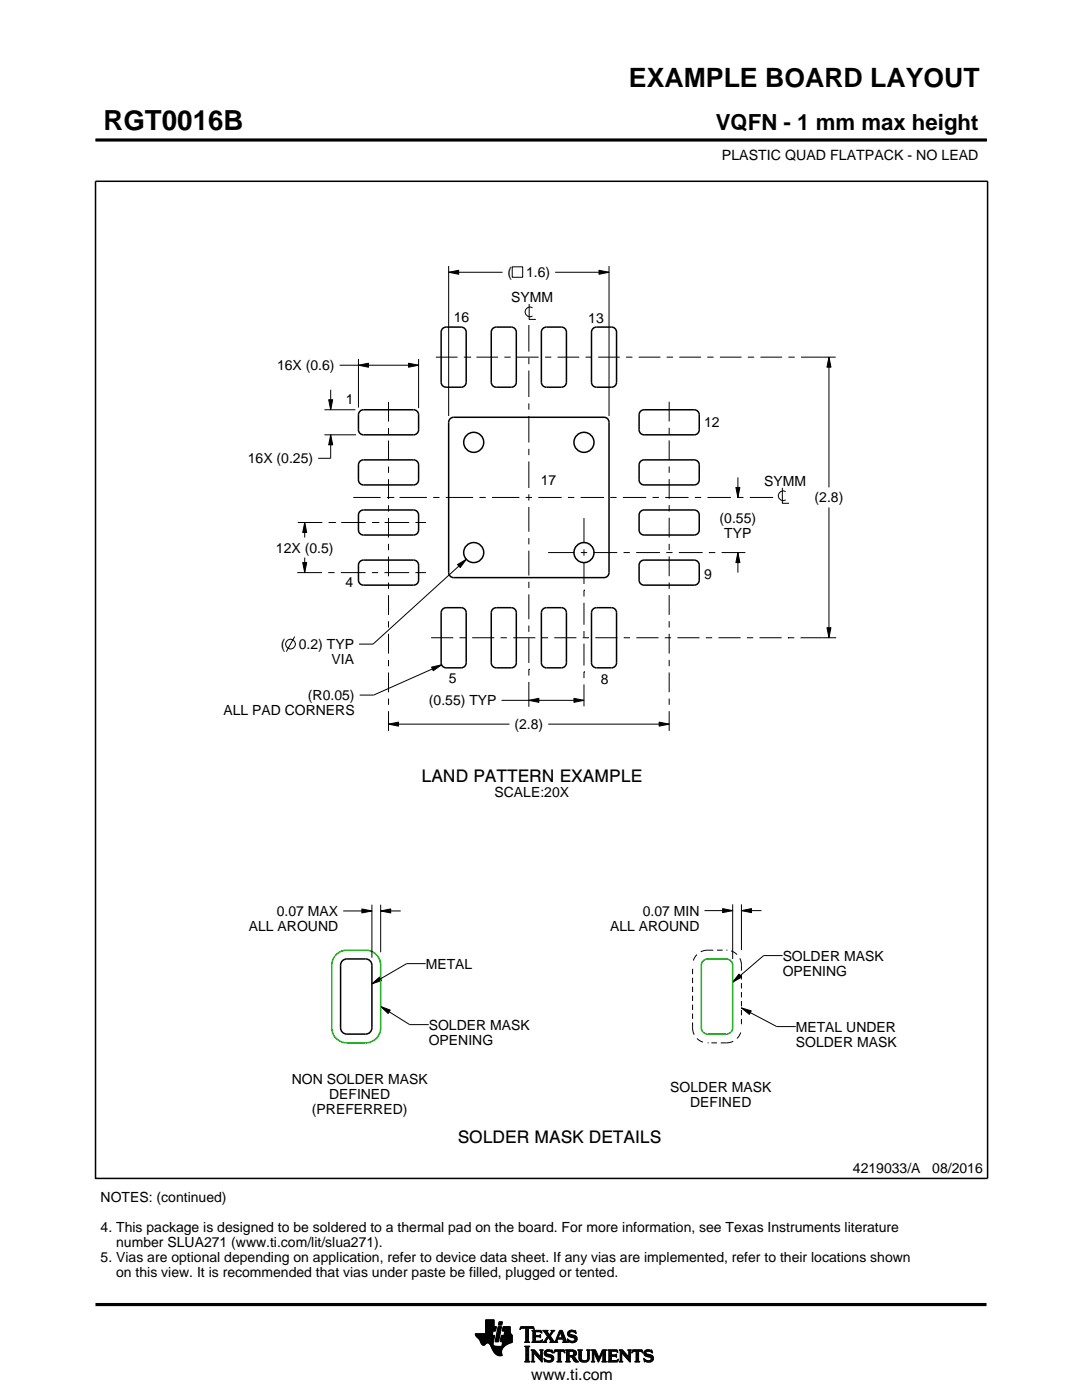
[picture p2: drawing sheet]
<svg xmlns="http://www.w3.org/2000/svg" width="216mm" height="279mm" viewBox="0 0 216 279" stroke-linecap="round" stroke-linejoin="round" font-family="sans-serif">
<g fill="none" stroke="#000" stroke-width=".2">
<path d="M19.1 27.9h177.7M196.8 27.7v.5M89.5 54.3l2-.4v.8zM89.5 53.1v29.9M89.5 54.3h10.8M102.2 53.3h2.1v2h-2.1zM110.8 54.3h10.7M119.5 53.9l2 .4-2 .4zM121.5 53.1v29.9M65.6 79.8h.8l-.4 2zM66 77.8v4M67.8 72.9h15.7"/>
<path d="M71.5 72.9l2-.4v.8zM71.5 71.6v9.7M81.5 72.5l2 .4-2 .4zM83.5 71.6v9.9M87 71.3h4.3M92.6 71.3h1.2M93.8 71.3h.1M95.1 71.3h4.3M100.6 71.3h1.3M103.2 71.3h4.3M105.5 64.9v5.3M105.5 71.4v1.3"/>
<path d="M105.5 73.9v5.3M105.6 60.7v3h1.3M106.3 61.4a.98 .98 0 0 0-1.5 .8 .98 .98 0 0 0 1.5 .9M108.7 71.3h1.3M111.3 71.3h4.3M116.8 71.3h1.3M119.4 71.3h4.3M124.9 71.3h1.3M127.5 71.3h4.3M133 71.3h1.3M135.5 71.3h4.4M141.1 71.3h1.3"/>
<path d="M143.6 71.3h4.4M149.2 71.3h1.3M151.7 71.3h4.4M157.3 71.3h1.3M159.8 71.3h7M165.4 71.3l.4 2h-.8zM165.4 71.3v26M64.7 86.8h6.3M64.7 81.8h6.2M66 86.8l.4 2h-.8zM66 86.8v4.7h-2.5M70.5 99.3h5.4"/>
<path d="M77.2 99.3h1.3M77.5 80.2v3.9M77.5 85.4v1.3M77.5 87.9v4M77.5 93.1v1.3M77.5 95.6v4M78.5 99.3h.1M79.7 99.3h5.5M86.4 99.3h1.3M89 99.3h5.4M95.7 99.3h1.2M98.2 99.3h5.4"/>
<path d="M104.9 99.3h1.3M105.5 80.5v1.3M105.5 83v5.3M105.5 89.6v1.2M105.5 92.1v5.3M105.5 98.6v1.3M107.4 99.3h4.7M113.3 99.3h.1M113.3 99.3h1.3M115.9 99.3h4.6M121.8 99.3h1.2M124.3 99.3h4.7"/>
<path d="M130.2 99.3h1.3M132.7 99.3h4.7M133.5 80.2v3.9M133.5 85.4v1.2M133.5 87.9v3.9M133.5 93.1v1.3M133.5 95.6v4M138.7 99.3h1.2M141.2 99.3h4.6M146.8 97.3h.8l-.4 2zM147.1 99.3h.1M147.1 99.3h1.3"/>
<path d="M147.2 95.3v4M149.6 99.3h4.7M156.1 97.4v3h1.3M156.8 98.1a.98 .98 0 0 0-1.5 .8 .98 .98 0 0 0 1.5 .9M59.3 114.3h4.9M59.4 104.3h4.9M60.4 112.3h.8l-.4 2zM60.8 104.3l.4 2h-.8zM60.8 104.3v3M60.8 111.3v3M65.5 114.3h1.3M65.6 104.3h1.2"/>
<path d="M66.8 104.3h.1M68 114.3h4.9M68.1 104.3h4.9M74.2 114.3h1.3M74.2 104.3h1.3M75.5 104.3h.1M76.7 114.3h4.9M76.7 104.3h4.9M77.5 100.8v1.3M77.5 103.4v3.9M77.5 108.5v1.3M77.5 111.1v3.9"/>
<path d="M77.5 116.3v1.2M77.5 118.8v3.9M82.9 114.3h2.1M82.9 104.3h2.1M91.3 112.7l1.7-1.1-1.2 1.7zM93 111.6l-18.6 16.9h-2.8M105.5 101.2v4.9M105.5 107.4v1.2M105.5 109.9v5M105.5 116.1v1.3M105.5 118.6v5M109.4 110.3h5.2"/>
<path d="M115.9 110.3h1.3M116.5 117.8h.1M116.5 103.4v5M116.5 109.6v1.3M116.5 112.2v4.3M116.5 117.8v1.3M118.4 110.3h4.8M124.4 110.3h1.3M126.9 110.3h4.8M132.9 110.3h1.3M133.5 100.8v1.3M133.5 103.3v4"/>
<path d="M133.5 108.5v1.3M133.5 111.1v3.9M133.5 116.3v1.2M133.5 118.8v3.9M135.5 110.3h4.7M141.5 110.3h.1M141.5 110.3h1.2M144 110.3h4.7M147.2 110.3l.4 2h-.8zM147.2 110.3v4M165.4 101.3v26M58.8 127l-1.7 3"/>
<path d="M77.5 124v1.2M77.5 126.5v3.9M77.5 131.7v1.3M77.5 134.2v4M77.5 139.4v1.3M86 127.3h4.4M86.1 133.1l2-.4-1.7 1.2zM88.1 132.7l-13.5 6h-2.8M91.7 127.3h1.3M94.2 127.3h4.4M99.9 127.3h1.2M100.1 139.8h16.4"/>
<path d="M102.4 127.3h4.4M105.5 139.8l2-.4v.8zM105.5 133.6h.1M105.5 124.8v1.3M105.5 127.4v4.9M105.5 133.6v1.2M105.5 136.1v4.9M108.1 127.3h1.2M110.6 127.3h4.4M114.5 139.4l2 .4-2 .4zM116.3 127.3h1.2M116.5 134.1h.1"/>
<path d="M116.5 120.3v4.4M116.5 125.9v1.3M116.5 128.5v4.3M116.5 134.1v1.2M116.5 136.6v4.4M118.8 127.3h4.4M124.5 127.3h1.2M127 127.3h4.4M132.7 127.3h1.2M133.5 124v1.2M133.5 126.5v3.9M133.5 131.7v1.2"/>
<path d="M133.5 134.2v4M133.5 139.4v1.3M135.2 127.3h4.4M140.8 127.3h1.3M143.4 127.3h4.4M149 127.3h1.3M151.6 127.3h4.4M157.2 127.3h.1M157.2 127.3h1.3M159.7 127.3h7.2M165 125.3h.8l-.4 2zM77.5 144.5l2-.4v.8z"/>
<path d="M77.5 141.9v4M77.5 144.5h24.2M109.4 144.5h24.1M131.5 144.1l2 .4-2 .4zM133.5 141.9v4M68.5 181.8h5.7M72.2 181.4l2 .4-2 .4zM74.2 196.4l1.5-1.4 .4 .7zM74.2 180.6v10.5M76 181.8l2-.4v.8zM76 180.6v9.4M76 181.8h4"/>
<path d="M84.9 192.3h-3.8l-6.9 4.1M138.2 193.3v1.1M138.2 195.1v1.1M138.2 196.9v1.1M138.2 198.7v1.1M139.1 190.5l-.8 1.2M140.6 181.7h5.6M142.3 189.6l-1.5 .1-1 .3M143.1 189.6h1.1M144.2 181.3l2 .4-2 .4zM144.9 189.6h.1M145.9 189.8l1.2 .7"/>
<path d="M146.2 180.5v10.9M147.5 194.4l.5 .6-1.8 1zM147.6 191.3l.3 .9v1.5M147.9 181.7l2-.4v.8zM147.9 180.5v9.1M147.9 194.4v1.1M147.9 196.2v1.1M147.9 198v1.1M147.9 199.8v1M147.9 181.7h4M156.2 190.7h-3.8l-6.2 5.3M76 200.9l1.9 .7-.5 .7z"/>
<path d="M76 200.9l5.7 3.6h3.8M138.2 204.1v1.4l.3 1M138.2 200.5v1.1M138.2 202.3v1M138.5 206.5h.1M139.1 207.2l1.2 .8M141.2 208.1h.1M141.9 208.1h1.2M146.3 207.8l-1 .3h-1.5M147.8 206.1l-.7 1.1M147.9 201.2l2 .5-.4 .7zM147.9 201.6v1"/>
<path d="M147.9 203.3v1.1M147.9 201.2l7.1 3.7h3.8M94.8 266.2h3.5M94.8 266.3h3.5M94.9 266.4h3.3M94.9 266.5h3.8l-.2 1.2M94.9 266.5h3.8M95 266.6h3.7M95 266.7h3.7M95.1 266.8h3.6M95.2 266.9h3.4M95.3 267h3.3"/>
<path d="M95.4 267.1h3.2M95.5 267.2h3.1M95.6 267.3h3M95.7 267.4h2.8M95.7 267.5h2.8M95.8 267.6h2.7M95.8 267.7h2.7M95.9 267.8h2.6M95.9 267.9h2.5M95.9 268h2.5M96 268h1.1M96 268.1h1"/>
<path d="M96.1 268.2h.8M96.1 268.3h.7M96.2 268.4h.6M96.3 268.4h.4M96.9 266.1h1.4M96.9 266h1.4M96.9 265.9h1.4M96.9 265.8h1.5M96.9 265.7h1.5M96.9 264.7l2.2 .1-.2 .9h-.5l-.2 .8M96.9 265.6h2M96.9 265.5h2"/>
<path d="M96.9 265.4h2M96.9 265.3h2.1M96.9 265.2h2.1M96.9 265.1h2.1M96.9 265h2.1M96.9 264.9h2.1M96.9 264.8h2.2M96.9 264.6h1.7M96.9 264.5h1.7M96.9 264.4h1.7M96.9 264.3h1.7M96.9 264.2h1.7"/>
<path d="M96.9 264.1h1.7M96.9 264h1.7M96.9 263.9h1.7M96.9 263.8h1.7M96.9 263.7h1.7M96.9 263.6h1.7M96.9 263.5h1.7M96.9 263.4h1.7M97.5 268h.9M97.6 268.1h.8M97.7 268.2h.7M97.7 268.3h.7"/>
<path d="M97.8 268.4h.6M97.9 268.5h.6M97.9 268.6h.7M98 268.7h1.1M98 268.8h2.6M98 268.8h2.5M98.1 268.9h2.3M98.1 269h2.3M98.1 269.1h2.2M98.2 269.2h2.1M98.2 269.2h2M98.2 269.3h2"/>
<path d="M98.3 269.4h1.9M98.3 269.5h1.8M98.4 269.6h1.7M98.4 268v.4l.3 .2 2 .1M98.5 269.7h1.6M98.5 267.7l-.1 .3M98.5 269.8h1.6M98.6 269.9h1.5M98.6 264.8v-1.4h-1.7v2.8h-2.1l.1 .3 .8 .9 .6 1h.4l.5-.4 .4 .1 1 1.8 .8 .6h.8l-.1-1.1 .8-.9M98.6 270h1.5M98.7 270h1.4M98.8 270.1h1.3"/>
<path d="M98.8 267.7h.7M98.8 267.6h.7M98.8 267.5h.7M98.9 270.2h1.2M98.9 267.4h.7M98.9 267.3h.7M98.9 267.2h.7M98.9 267.1h.7M98.9 267h.7M98.9 270.3h1.3M99 266.9h.6M99 266.9h.7"/>
<path d="M99 266.8h.7M99 266.7h.7M99 266.6h.7M99 266.5h.7M99.1 270.4h1.1M99.1 266.4h.7M99.1 266.3h.7M99.1 266.2h.7M99.1 266.1h.7M99.1 266h.7M99.2 265.9h.7M99.2 265.8h.7"/>
<path d="M99.2 270.4h1M99.2 265.7h.7M99.2 265.6h.7M99.2 265.5h.7M99.3 265.4h.6M99.3 265.4h.7M99.3 265.3h.7M99.3 265.2h.7M99.3 265.1h.7M99.3 265h.7M99.4 270.5h.8M99.4 264.9h.7"/>
<path d="M99.4 264.8h.7M99.4 264.8h.7l-.6 3h-.7zM99.4 264.5l.2-.7h.7l-.2 .7h-.7M99.5 264.4h.6M99.5 264.3h.7M99.5 264.2h.7M99.5 264.1h.7M99.5 264h.7M99.5 263.9h.7M99.6 263.8h.7M99.8 270.6h.1M99.8 267.7h2.4"/>
<path d="M99.8 267.6h2.4M99.8 267.5h2.4M99.9 267.4h2.3M99.9 267.3h2.3M99.9 267.2h2.3M99.9 267.1h2.3M99.9 267h2.3M99.9 266.9h2.3M100 266.9h2.2M100 266.8h2.2M100 266.7h2.2M100 266.6h2.2"/>
<path d="M100 266.5h2.2M100.1 268.6h.7M100.2 268.5h.7M100.2 268.4h.8M100.2 268.4h.9M100.2 268.3h1M100.2 268.2h1.2M100.2 265.6h1.6M100.2 268.1h1.4M100.2 265.5h1.6M100.2 268h1.6M100.3 265.4h1.5"/>
<path d="M100.3 268h1.7M100.3 267.9h1.9M100.3 265.3h1.5M100.3 267.8h1.9M100.3 265.2h1.5M100.3 265.1h1.5M100.3 265h1.5M100.4 264.9h1.4M100.4 264.8h1.4M100.6 266.5l.1-.8h-.5l.2-.9h1.4l.1 1.1 .3 .6v1.4l-1.3 .6M100.6 266.4h1.5M100.6 266.3h1.4"/>
<path d="M100.6 266.2h1.4M100.6 266.1h1.3M100.7 266h1.2M100.7 265.9h1.2M100.7 265.8h1.1M100.7 265.7h1.1M102.2 266.5h-2.2l-.2 1.1 .1 .2h.4l-.2 .9M103.7 265.3h.1M103.8 265.2h.2M103.8 265h2.8M103.8 264.9h2.7M103.9 264.8h2.6"/>
<path d="M104.7 267.8h1M104.7 271.8h1.1M104.7 268.7h1M104.8 267.7h.7M104.8 271.7h.8M104.9 265.2h.6M104.9 268.9h.6M104.9 267.6h.6M104.9 267.5l-.2 .3M104.9 267.5h.6M104.9 267.4h.6M104.9 267.3h.6"/>
<path d="M104.9 267.2h.6M104.9 267.1h.6M104.9 267h.6M104.9 266.8h.6M104.9 266.7h.6M104.9 266.6h.6M104.9 266.5h.6M104.9 266.4h.6M104.9 266.3h.6M104.9 266.2h.6M104.9 266.1h.6M104.9 265.9h.6"/>
<path d="M104.9 265.8h.6M104.9 265.7h.6M104.9 265.6h.6M104.9 265.5h.6M104.9 265.4h.6M104.9 265.3h.6M104.9 271.5h.6M104.9 269h.6M104.9 271.4h.6M104.9 271.4v-2.4l-.2-.4h1.1l-.3 .4v2.4M104.9 271.4l-.2 .4h1.1l-.3-.4M104.9 271.3h.6"/>
<path d="M104.9 271.2h.6M104.9 271.1h.6M104.9 271h.6M104.9 270.9h.6M104.9 270.8h.6M104.9 270.6h.6M104.9 270.5h.6M104.9 270.4h.6M104.9 270.3h.6M104.9 270.2h.6M104.9 270.1h.6M104.9 270h.6"/>
<path d="M104.9 269.9h.6M104.9 269.8h.6M104.9 269.6h.6M104.9 269.5h.6M104.9 269.4h.6M104.9 269.3h.6M104.9 269.2h.6M104.9 269.1h.6M105.5 267.5l.2 .3M105.5 267.5v-2.3l.7-.1 .4 .3-.1-.6h-2.6l-.1 .6 .4-.3 .7 .1v2.3M105.7 267.8h-1M105.9 271.8h.8"/>
<path d="M105.9 269.4h.8M106.1 269.5h.7M106.1 267.8h2M106.1 271.7h.5M106.2 269.6h.7M106.2 271.5h.3M106.2 265.6h1.8M106.2 269.8h.8M106.2 271.4h.3M106.2 271.4l-.3 .4h.8l-.2-.4M106.2 271.3h.3M106.2 271.2h.3"/>
<path d="M106.2 271.1h.3M106.2 271h.3M106.2 270.9h.3M106.2 270.8h.3M106.2 270.6h.3M106.2 270.5h.3M106.2 270.4h.3M106.2 270.3h.3M106.2 270.2h.3M106.2 270.1h.3M106.2 270h1M106.2 269.9h.9"/>
<path d="M106.2 269.8v1.6M106.2 269.8l-.3-.4h.8l1.2 1.4M106.3 267.7h1.8M106.3 265.7h1.8M106.3 267.6h.6M106.3 265.8h.6M106.3 267.5l-.2 .3M106.3 267.5h.5M106.3 267.4h.5M106.3 267.3h.5M106.3 267.2h.5M106.3 267.1h.5"/>
<path d="M106.3 267h.5M106.3 266.8h.5M106.3 266.7h1.6M106.3 266.6h1.6M106.3 266.5h.5M106.3 266.4h.5M106.3 266.3h.5M106.3 266.2h.5M106.3 266.1h.5M106.3 265.9h.5M106.4 265.2h.2M106.5 270h.1"/>
<path d="M106.5 270v1.4M106.5 265.3h.1M106.6 270.1h.7M106.7 270.2h.7M106.8 270.3h.7M106.8 265.9l.2-.1h.6l.6 .2-.2-.5h-1.9l.2 .3v1.7M106.8 265.9v.6h.8l.3-.2v.7M106.9 270.4h.7M107 270.5h.7M107.1 270.6h.7M107.2 270.8h1M107.3 270.9h.9"/>
<path d="M107.4 271h.8M107.5 271.1h.7M107.6 271.2h.6M107.6 266.5h.3M107.7 271.3h.5M107.7 269.4h.7M107.7 266.8h.2M107.7 267.6h.5M107.8 266.4h.1M107.8 271.4h.4M107.8 267h.1M107.8 265.8h.3"/>
<path d="M107.8 269.5h.5M107.9 271.5h.3M107.9 269.6h.3M107.9 267l-.3-.2h-.8l.1 .8h.9l.5-.2M107.9 269.8h.3M107.9 270.6h.3M107.9 270.5h.3M107.9 270.4h.3M107.9 270.3h.3M107.9 270.2h.3M107.9 270.1h.3M107.9 270h.3"/>
<path d="M107.9 269.9h.3M107.9 269.8v1M107.9 269.8l-.2-.4h.7l-.2 .4M108 271.7h.2M108 265.9h.1M108 267.5h.2M108.1 271.8h.1M108.1 266.1h.1M108.2 267.4h.1M108.2 269.8v2.1l-1.7-1.9M108.2 267.8h.9M108.3 267.4l-.2 .5-2-.1"/>
<path d="M108.3 265.6h1M108.5 267.7h.5M108.5 271.1l.8 .4h.5l.2-.2-.1-.3-1-.4-.3-.3 .1-.7 .8-.2 .5 .1 .2-.1 .1 .6-.9-.3-.3 .1-.1 .3 1.3 .4 .2 .6M108.5 271.1h.1M108.5 265.7h.7M108.5 271.2h.2M108.6 271.3h.2M108.6 270.1h.4M108.6 270h.4M108.6 270.2h.6M108.6 267.6h.4M108.6 271.4h.4"/>
<path d="M108.6 269.9h.4M108.6 270.3h1M108.6 265.8h.7M108.6 271.5h.8M108.6 269.8h.5M108.7 271.7h1.5M108.7 270.4h1.3M108.7 267.5h.3M108.7 271.8h.1M108.7 265.9h.6M108.7 269.6h1.5M108.8 267.4h.3"/>
<path d="M108.8 270.5h1.5M108.8 266.1h.6M108.8 269.5h1.4M108.8 267.3h.4M108.9 266.2h.6M108.9 267.2h.4M108.9 266.3h.6M108.9 270.6h1.5M109 267.1h.3M109 266.4h1M109.1 271.8h.9M109.1 269.4h.7"/>
<path d="M109.1 267h.9M109.1 266.5h.8M109.1 267.8h-.9M109.2 266.8h.8M109.2 266.6h.6M109.2 266.7h.7M109.2 266.7l-.6 .9-.4 .2M109.3 270.8h1.1M109.5 267.1h.6M109.6 267.2h.6M109.7 271.5h.7M109.7 267.3h.6"/>
<path d="M109.7 267.8l.2-.1-.5-.8-.4 .8 .1 .1M109.7 267.8h1.6M109.7 266.3h.4M109.7 267.4h.6M109.8 270.9h.7M109.8 266.2h.3M109.8 266.6l.9 1.2 1-2.3h.5l.8 2.1 .3 .2M109.8 267.5h.6M109.9 266.1h.3M109.9 269.8h.4M109.9 267.6h.6M109.9 267.7h.7"/>
<path d="M109.9 271.4h.5M109.9 265.9h.4M110 271h.5M110 265.6h.7M110 265.9l-.4 .5-.4-.6 .2-.3h-1.1l.9 1.2M110 265.9l.1-.2-.2-.2h.8l-.9 1.1M110 271.3h.5M110 265.8h.4M110 271.1h.5M110 271.2h.5M110.1 269.4h.1M110.1 265.7h.4"/>
<path d="M110.1 269.9h.2M110.2 270h.1M110.5 270h.1M110.5 269.9h.2M110.5 271.1l-.3 .6-.7 .2-.6-.2-.2 .1-.2-.7M110.5 269.8h.3M110.6 269.6h2.1M110.6 269.5h2M110.6 269.4h2M110.7 267.7h.5M110.8 267.6h.4M110.9 267.5h.3"/>
<path d="M110.9 267.4h.3M111 267.3h.3M111 267.2h1.8M111 267.1h1.8M111.1 267h.3M111.1 271.8h1M111.1 266.8h.4M111.2 266.7h.3M111.2 267.5l.1-.2h1l.1 .2M111.2 267.5v.3h.1M111.2 266.6h.3M111.3 266.5h.3"/>
<path d="M111.3 271.7h.6M111.3 266.4h.3M111.3 271.5h.6M111.3 267.8h-1.6M111.3 269.8h.6M111.4 266.3h.3M111.4 271.4h.5M111.4 271.4l-.1-1.7h-.4l-.4 .4 .2-.7h1.9l.1 .7-.4-.4h-.4v1.7M111.4 270.5h.5M111.4 270.4h.5M111.4 270.3h.5M111.4 270.2h.5"/>
<path d="M111.4 270.1h.5M111.4 270h.5M111.4 269.9h.5M111.4 271.4l-.3 .4h1l-.2-.4M111.4 271.3h.5M111.4 271.2h.5M111.4 271.1h.5M111.4 271h.5M111.4 270.9h.5M111.4 270.8h.5M111.4 270.6h.5M111.4 266.2h.3"/>
<path d="M111.4 266.1h.4M111.5 265.9h.9M111.5 265.8h.8M111.6 265.7h.7M111.6 265.6h.6M111.8 265.9l.4 1.1h-.8zM111.9 266.1h.5M111.9 266.2h.5M111.9 266.3h.6M112 266.4h.5M112 266.5h.6M112.1 266.6h.5"/>
<path d="M112.1 266.7h.6M112.1 266.8h.6M112.2 267h.5M112.2 267.8h1.1M112.3 267.3h.6M112.3 267.4h.6M112.4 267.5h.6M112.4 267.5v.3h-.2M112.4 269.8h.3M112.4 267.6h.6M112.4 267.7h.7M112.6 269.9h.1"/>
<path d="M112.6 270h.2M112.8 271.8h1M112.8 269.4h1.6M113 269.5h1.7M113 271.7h.7M113 269.6h1.9M113 271.5h.6M113 269.8h.6M113 271.4h.6M113 271.4l-.2 .4h1l-.2-.4M113 271.3h.6M113 271.2h.6"/>
<path d="M113 271.1h.6M113 271h.6M113 270.9h.6M113 270.8h1.5M113 270.6h1.6M113 270.5h1.8M113 270.4h.6M113 270.3h.6M113 270.2h.6M113 270.1h.6M113 270h.6M113 269.9h.6"/>
<path d="M113 269.8v1.6M113 269.8l-.2-.4h1.5l.5 .2 .2 .3v.4l-.2 .3-.4 .1M113.2 267.3h.2M113.2 267.4h.3M113.2 266.2h.5M113.2 266.3h.6M113.2 266.1h.5M113.3 267.5h.3M113.3 267.8h-1.1M113.3 266.4h.9M113.3 265.9h.4M113.3 267.6h.6"/>
<path d="M113.3 266.5h1.3M113.3 267.7h1.6M113.3 265.8h.5M113.3 267.8h.2M113.4 266.6h1.5M113.4 265.7h1.5M113.4 265.7l.5-.2 .7 .1 .2-.1 .1 .7-.7-.4h-.4l-.1 .3 .1 .2 .9 .2 .4 .3 .1 .5-.3 .5-.6 .2-.7-.2-.2 .1-.2-.7 .9 .5 .4-.1 .2-.3-.1-.3-1.2-.4-.2-.5zM113.5 266.7h1.5M113.5 265.6h1.4M113.6 271.4v-.6h.4l.7 .9 .8 .1M113.6 269.9l.1-.2 .7 .2v.4l-.4 .2M113.6 269.9v.6"/>
<path d="M113.7 267.8h1.1M113.8 266.8h1.3M113.8 265.5h.6M114 268h.4M114.1 270.9h.6M114.2 271h.6M114.2 271.1h.7M114.3 271.2h.6M114.3 267h.8M114.3 269.8h.7M114.3 270.4h.6M114.4 271.3h.6"/>
<path d="M114.4 270.7l1.1 1.1M114.4 270.7h.1M114.4 271.4h.7M114.4 269.9h.6M114.4 270.3h.6M114.5 267.6h.5M114.5 270.2h.5M114.5 270h.5M114.5 265.8h.4M114.5 270.1h.5M114.5 271.5h.7M114.6 271.7h.7"/>
<path d="M114.6 267.1h.6M114.6 267.5h.5M114.7 267.2h.5M114.7 267.4h.5M114.7 265.9h.3M114.7 267.3h.5M114.7 271.8h.8M114.8 266.1h.2M114.9 266.2h.1M115.3 269.4h.9M115.4 269.5h.7M115.5 269.6h.5"/>
<path d="M115.5 269.8h.5M115.5 269.8v1.4l.4 .5 .6 .2 .6-.1 .4-.3 .1-.5M115.5 271h.5M115.5 270.9h.5M115.5 270.8h.5M115.5 270.6h.5M115.5 270.5h.5M115.5 270.4h.5M115.5 270.3h.5M115.5 270.2h.5M115.5 270.1h.5M115.5 270h.5"/>
<path d="M115.5 269.9h.5M115.5 269.8l-.2-.4h.9l-.2 .4M115.5 271.1h.5M115.5 271.2h.5M115.5 271.3h.6M115.6 271.4h.6M115.7 271.5h.8M115.8 271.7h1.5M116 271l.2 .4 .4 .2 .5-.2 .2-.4M116 269.8v1.2M116 271.8h1.1M116.8 271.5h.6"/>
<path d="M117 269.4h.8M117.1 271.4h.4M117.2 269.5h.5M117.2 271.3h.4M117.2 269.6h.4M117.2 271.2h.4M117.2 271.1h.4M117.3 269.8h.3M117.3 271h.3M117.3 270.9h.3M117.3 270.8h.3M117.3 270.6h.3"/>
<path d="M117.3 270.5h.3M117.3 270.4h.3M117.3 270.3h.3M117.3 270.2h.3M117.3 270.1h.3M117.3 270h.3M117.3 269.9h.3M117.6 269.8l.2-.4h-.8l.2 .3 .1 1.3M117.6 269.8v1.2M118 271.8h.7M118 269.4h.8M118.1 269.5h.8"/>
<path d="M118.1 271.7h.5M118.2 269.6h.7M118.2 271.5h.3M118.2 269.8h.8M118.2 271.4h.3M118.2 269.8l-.2-.4h.8l.7 1.6 .7-1.6h.9l-.3 .4M118.2 271.4l-.2 .4h.7l-.2-.4M118.2 271.3h.3M118.2 271.2h.3M118.2 271.1h.3M118.2 271h.3M118.2 270.9h.3"/>
<path d="M118.2 270.8h.3M118.2 270.6h.3M118.2 270.5h.3M118.2 270.4h.3M118.2 270.3h.3M118.2 270.2h.3M118.2 270.1h.3M118.2 270h.9M118.2 269.9h.8M118.2 269.8v1.6M118.6 270.1h.5M118.6 270.2h.6"/>
<path d="M118.7 270.3h.5M118.7 270.4h.6M118.8 270.5h.5M118.8 270.6h.6M118.9 270.8h.5M118.9 270.9h.6M119 271h.8M119 271.1h.8M119.1 271.2h.6M119.1 271.3h.6M119.2 271.4h.4M119.2 271.5h.4"/>
<path d="M119.3 271.7h.2M119.3 271.8h.2M119.6 270.9h.3M119.6 270.8h.3M119.7 270.6h.3M119.7 270.5h.3M119.8 270.4h.3M119.8 270.3h.3M119.9 270.2h.3M119.9 270.1h.3M120 270h.8M120 269.9h.8"/>
<path d="M120 269.8h.8M120.1 271.8h1M120.1 269.6h.7M120.1 269.5h.8M120.2 269.4h.9M120.2 271.7h.7M120.3 271.5h.5M120.3 271.4h.5M120.3 271.4l-.2 .4h1l-.3-.4M120.3 271.4v-1.5l-.9 2-.9-2v1.5M120.3 271.3h.5M120.3 271.2h.5"/>
<path d="M120.3 271.1h.5M120.3 271h.5M120.3 270.9h.5M120.3 270.8h.5M120.3 270.6h.5M120.3 270.5h.5M120.3 270.4h.5M120.3 270.3h.5M120.3 270.2h.5M120.3 270.1h.5M120.8 269.8v1.6M121.2 271.8h2"/>
<path d="M121.2 269.4h1.9M121.4 269.5h1.8M121.4 271.7h1.9M121.5 269.6h1.7M121.5 271.5h1.8M121.5 269.8h.5M121.5 271.4h.5M121.5 269.8l-.3-.4h1.9l.2 .6M121.5 269.9h.5M121.5 269.8v1.6M121.5 271.3h.5M121.5 271.2h.5"/>
<path d="M121.5 271.1h.5M121.5 271h.5M121.5 270.9h.5M121.5 270.8h.5M121.5 270.6h1.5M121.5 270.5h1.5M121.5 270.4h1.5M121.5 270.3h.5M121.5 270.2h.5M121.5 270.1h.5M121.5 270h.5M122.6 270.4l.4-.2v.7l-.2-.2h-.8v.8h.2"/>
<path d="M122.9 270.8h.1M122.9 270.3h.1M123 269.8h.3M123.1 271.4h.3M123.2 269.9h.1M123.3 270h.1M123.3 270l-.4-.3h-.8l-.1 .7M123.3 271.3h.1M123.4 271.2h.1M123.4 271.2l-.2 .6h-2l.3-.4M123.4 271.2l-.3 .3h-.4M123.5 271.8h.8"/>
<path d="M123.5 269.4h.7M123.6 269.5h.7M123.7 271.7h.5M123.7 269.6h.7M123.7 271.5h.4M123.7 269.8h.8M123.7 271.4h.4M123.7 271.4l-.2 .4h.8l-.2-.4M123.7 271.3h.4M123.7 271.2h.4M123.7 271.1h.4M123.7 271h.4"/>
<path d="M123.7 270.9h.4M123.7 270.8h.4M123.7 270.6h.4M123.7 270.5h.4M123.7 270.4h.4M123.7 270.3h.4M123.7 270.2h.4M123.7 270.1h.4M123.7 270h1M123.7 269.9h.9M123.7 269.8v1.6M123.7 269.8l-.2-.4h.7l1.2 1.4 .1-1"/>
<path d="M124.1 270v1.4M124.1 270h.1M124.2 270.1h.6M124.2 270.2h.7M124.3 270.3h.7M124.4 270.4h.7M124.5 270.5h.7M124.6 270.6h.7M124.7 270.8h1.1M124.8 270.9h1M124.9 271h.9M125 271.1h.8"/>
<path d="M125.1 271.2h.7M125.2 271.3h.6M125.2 269.4h.8M125.3 271.4h.5M125.4 269.5h.5M125.4 271.5h.4M125.4 269.6h.4M125.5 269.8h.3M125.5 269.8l-.3-.4h.8l-.2 .4M125.5 270.4h.3M125.5 270.3h.3M125.5 270.2h.3"/>
<path d="M125.5 270.1h.3M125.5 270h.3M125.5 269.9h.3M125.5 270.6h.3M125.5 270.5h.3M125.5 271.7h.3M125.6 271.8h.2M125.8 269.8v2.1l-1.7-1.9M126 270h.1M126.1 269.9h.1M126.1 269.8h.3M126.1 269.6h2.1"/>
<path d="M126.2 269.5h2M126.2 269.4h2M126.6 271.8h1.1M126.9 271.7h.6M126.9 271.5h.5M126.9 269.8h.5M126.9 271.4h.5M126.9 271.4v-1.7h-.5l-.3 .4 .1-.7h1.9l.2 .7-.4-.4h-.5v1.7M126.9 270.5h.5M126.9 270.4h.5M126.9 270.3h.5M126.9 270.2h.5"/>
<path d="M126.9 270.1h.5M126.9 270h.5M126.9 269.9h.5M126.9 271.4l-.3 .4h1.1l-.3-.4M126.9 271.3h.5M126.9 271.2h.5M126.9 271.1h.5M126.9 271h.5M126.9 270.9h.5M126.9 270.8h.5M126.9 270.6h.5M128 269.8h.3"/>
<path d="M128.1 269.9h.2M128.2 270h.1M128.4 271.1h.1M128.4 271.2h.2M128.5 271.3h.2M128.5 270.1h.4M128.5 270h.4M128.5 270.2h.6M128.5 271.4h.4M128.5 269.9h.4M128.5 270.3h1M128.5 271.5h.8"/>
<path d="M128.5 269.8h.5M128.6 271.7h1.5M128.6 270.4h1.3M128.6 271.8h.1M128.6 269.6h1.5M128.7 270.5h1.5M128.7 269.5h1.4M128.8 270.6h1.5M128.9 271.8h1M129 269.4h.7M129.1 270.8l-.6-.4 .1-.7 .5-.3 .8 .1 .2-.1 .1 .7-.8-.4-.4 .1-.1 .2 1.3 .5 .2 .6M129.1 270.8l.8 .2v.4l-.7 .1-.8-.4"/>
<path d="M129.2 270.8h1.1M129.6 271.5h.7M129.6 270.9h.8M129.8 269.8h.4M129.8 271.4h.5M129.9 271h.5M129.9 271.3h.5M129.9 271.1h.5M129.9 271.2h.5M129.9 269.4h.2M130 269.9h.2M130.1 270h.1"/>
<path d="M130.4 271.1l-.3 .6-.7 .2-.6-.2-.2 .1-.2-.7"/>
<circle cx="58" cy="128.5" r=".98"/>
</g>
<g fill="#000">
<path d="M89.5 54.3l2-.4v.8zM119.5 53.9l2 .4-2 .4zM71.5 72.9l2-.4v.8zM81.5 72.5l2 .4-2 .4zM165.4 71.3l.4 2h-.8zM65.6 79.8h.8l-.4 2zM66 86.8l.4 2h-.8zM146.8 97.3h.8l-.4 2zM60.8 104.3l.4 2h-.8zM60.4 112.3h.8l-.4 2zM91.3 112.7l1.7-1.1-1.2 1.7zM147.2 110.3l.4 2h-.8z"/>
<path d="M86.1 133.1l2-.4-1.7 1.2zM105.5 139.8l2-.4v.8zM114.5 139.4l2 .4-2 .4zM165 125.3h.8l-.4 2zM77.5 144.5l2-.4v.8zM131.5 144.1l2 .4-2 .4zM72.2 181.4l2 .4-2 .4zM74.2 196.4l1.5-1.4 .4 .7zM76 181.8l2-.4v.8zM144.2 181.3l2 .4-2 .4zM147.5 194.4l.5 .6-1.8 1zM147.9 181.7l2-.4v.8z"/>
<path d="M76 200.9l1.9 .7-.5 .7zM147.9 201.2l2 .5-.4 .7z"/>
</g>
<g fill="none" stroke="#000" stroke-width=".3">
<path d="M19.1 36.2h178v199h-178zM88.3 65.6l.7-.3h3a1 1 0 0 1 1 1v10a1 1 0 0 1-1 1h-3a1 1 0 0 1-1-1v-10zM98.3 65.6l.7-.3h3a1 1 0 0 1 1 1v10a1 1 0 0 1-1 1h-3a1 1 0 0 1-1-1v-10zM108.3 65.6l.7-.3h3a1 1 0 0 1 1 1v10a1 1 0 0 1-1 1h-3a1 1 0 0 1-1-1v-10zM118.3 65.6l.7-.3h3a1 1 0 0 1 1 1v10a1 1 0 0 1-1 1h-3a1 1 0 0 1-1-1v-10zM71.8 82.1l.7-.3h10a1 1 0 0 1 1 1v3a1 1 0 0 1-1 1h-10a1 1 0 0 1-1-1v-3zM71.8 92.1l.7-.3h10a1 1 0 0 1 1 1v3a1 1 0 0 1-1 1h-10a1 1 0 0 1-1-1v-3zM89.8 83.6l.7-.3h30a1 1 0 0 1 1 1v30a1 1 0 0 1-1 1h-30a1 1 0 0 1-1-1v-30zM127.8 82.1l.7-.3h10a1 1 0 0 1 1 1v3a1 1 0 0 1-1 1h-10a1 1 0 0 1-1-1v-3zM127.8 92.1l.7-.3h10a1 1 0 0 1 1 1v3a1 1 0 0 1-1 1h-10a1 1 0 0 1-1-1v-3zM71.8 102.1l.7-.3h10a1 1 0 0 1 1 1v3a1 1 0 0 1-1 1h-10a1 1 0 0 1-1-1v-3zM71.8 112.1l.7-.3h10a1 1 0 0 1 1 1v3a1 1 0 0 1-1 1h-10a1 1 0 0 1-1-1v-3z"/>
<path d="M127.8 102.1l.7-.3h10a1 1 0 0 1 1 1v3a1 1 0 0 1-1 1h-10a1 1 0 0 1-1-1v-3zM127.8 112.1l.7-.3h10a1 1 0 0 1 1 1v3a1 1 0 0 1-1 1h-10a1 1 0 0 1-1-1v-3zM88.3 121.6l.7-.3h3a1 1 0 0 1 1 1v10a1 1 0 0 1-1 1h-3a1 1 0 0 1-1-1v-10zM98.3 121.6l.7-.3h3a1 1 0 0 1 1 1v10a1 1 0 0 1-1 1h-3a1 1 0 0 1-1-1v-10zM108.3 121.6l.7-.3h3a1 1 0 0 1 1 1v10a1 1 0 0 1-1 1h-3a1 1 0 0 1-1-1v-10zM118.3 121.6l.7-.3h3a1 1 0 0 1 1 1v10a1 1 0 0 1-1 1h-3a1 1 0 0 1-1-1v-10zM68.3 191.7l.9-.3h3.8a1.25 1.25 0 0 1 1.2 1.2v12.5a1.25 1.25 0 0 1-1.2 1.3h-3.8a1.25 1.25 0 0 1-1.2-1.3v-12.5z"/>
<circle cx="94.5" cy="88.3" r="2"/>
<circle cx="116.5" cy="88.3" r="2"/>
<circle cx="94.5" cy="110.3" r="2"/>
<circle cx="116.5" cy="110.3" r="2"/>
</g>
<path d="M19 27.9h177.8M19 260.3h177.8" fill="none" stroke="#000" stroke-width=".63" stroke-linecap="butt"/>
<path d="M67.1 190.5l.7-.5 .9-.3 4.3-.1a3 3 0 0 1 3 3v12.5a3 3 0 0 1-3 3h-3.8a3 3 0 0 1-3-3v-12.5l.3-1.3zM140.5 191.6l.7-.2h3.7a1.25 1.25 0 0 1 1.3 1.2v12.5a1.25 1.25 0 0 1-1.3 1.3h-3.7a1.25 1.25 0 0 1-1.3-1.3v-12.5l.1-.4z" fill="none" stroke="#00a600" stroke-width=".3"/>
<text font-size="5.5" x="20.6" y="26">RGT0016B</text>
<text font-size="5.3" x="125.5" y="17.4">EXAMPLE BOARD LAYOUT</text>
<text font-size="4.4" x="142.8" y="26">VQFN - 1 mm max height</text>
<g font-size="3.5">
<text x="84.1" y="156">LAND PATTERN EXAMPLE</text>
<text x="91.3" y="228.1">SOLDER MASK DETAILS</text>
</g>
<text font-size="3.2" x="106" y="275.3">www.ti.com</text>
<g font-size="2.8">
<text x="144.1" y="32">PLASTIC QUAD FLATPACK - NO LEAD</text>
<text x="101.3" y="55.3">(</text>
<text x="105" y="55.3">1.6)</text>
<text x="90.5" y="64.3">16</text>
<text x="102" y="60.2">SYMM</text>
<text x="117.4" y="64.4">13</text>
<text x="55.3" y="73.9">16X (0.6)</text>
<text x="69" y="80.7">1</text>
<text x="140.5" y="85.2">12</text>
<text x="49.5" y="92.5">16X (0.25)</text>
<text x="107.9" y="96.9">17</text>
<text x="152.5" y="96.9">SYMM</text>
<text x="162.5" y="100.3">(2.8)</text>
<text x="143.6" y="104.3">(0.55)</text>
<text x="144.5" y="107.3">TYP</text>
<text x="55.1" y="110.3">12X (0.5)</text>
<text x="69" y="117.2">4</text>
<text x="140.5" y="115.5">9</text>
<text x="56" y="129.5">(</text>
<text x="59.6" y="129.5">0.2) TYP</text>
<text x="66.1" y="132.5">VIA</text>
<text x="89.5" y="136.4">5</text>
<text x="119.9" y="136.4">8</text>
<text x="44.6" y="142.7">ALL PAD CORNERS</text>
<text x="61.5" y="139.7">(R0.05)</text>
<text x="85.6" y="140.8">(0.55) TYP</text>
<text x="102.7" y="145.5">(2.8)</text>
<text x="98.7" y="159.1">SCALE:20X</text>
<text x="49.7" y="185.8">ALL AROUND</text>
<text x="55.2" y="182.8">0.07 MAX</text>
<text x="121.7" y="185.7">ALL AROUND</text>
<text x="128.3" y="182.7">0.07 MIN</text>
<text x="156.2" y="191.7">SOLDER MASK</text>
<text x="84.9" y="193.3">METAL</text>
<text x="156.2" y="194.7">OPENING</text>
<text x="85.5" y="205.5">SOLDER MASK</text>
<text x="85.5" y="208.5">OPENING</text>
<text x="158.8" y="205.9">METAL UNDER</text>
<text x="158.8" y="208.9">SOLDER MASK</text>
<text x="58.2" y="216.4">NON SOLDER MASK</text>
<text x="65.7" y="219.4">DEFINED</text>
<text x="133.8" y="218">SOLDER MASK</text>
<text x="137.7" y="221">DEFINED</text>
<text x="62.2" y="222.4">(PREFERRED)</text>
<text x="20.1" y="239.9">NOTES: (continued)</text>
<text x="170.2" y="234.2">4219033/A</text>
<text x="186" y="234.2">08/2016</text>
<text x="20.1" y="245.9">4. This package is designed to be soldered to a thermal pad on the board. For more information, see Texas Instruments literature</text>
<text x="20.1" y="251.9">5. Vias are optional depending on application, refer to device data sheet. If any vias are implemented, refer to their locations shown</text>
<text x="23.2" y="248.9">number SLUA271 (www.ti.com/lit/slua271).</text>
<text x="23.2" y="254.9">on this view. It is recommended that vias under paste be filled, plugged or tented.</text>
</g>
</svg>
